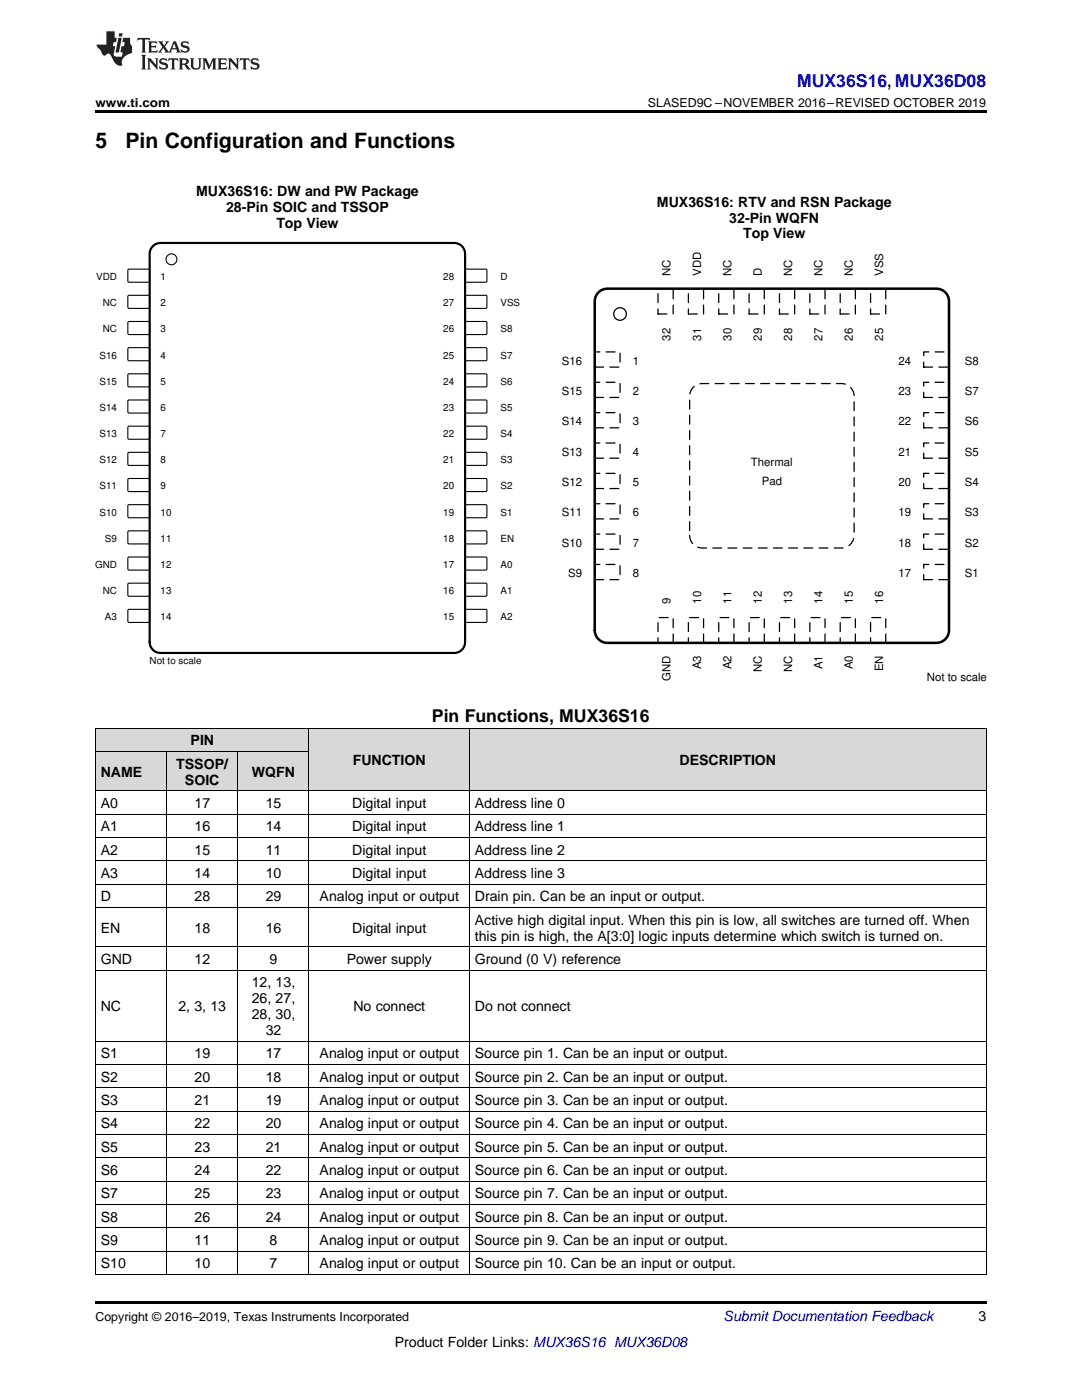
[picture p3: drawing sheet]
<svg xmlns="http://www.w3.org/2000/svg" width="216mm" height="279mm" viewBox="0 0 216 279" stroke-linecap="round" stroke-linejoin="round" font-family="sans-serif">
<g fill="#d8d8d8">
<path d="M61.7 145.4h32v12.5h-32z"/>
<path d="M93.7 145.4h103.1v12.5h-103.1z"/>
<path d="M19 150h14.3v7.9h-14.3z"/>
<path d="M33.3 150h14.2v7.9h-14.2z"/>
<path d="M47.5 150h14.2v7.9h-14.2z"/>
<path d="M19 145.4h14.3v4.6h-14.3z"/>
<path d="M33.3 145.4h14.2v4.6h-14.2z"/>
<path d="M47.5 145.4h14.2v4.6h-14.2z"/>
</g>
<path d="M19 259.7h177.8v.5h-177.8z" fill="#000"/>
<g fill="none" stroke="#000" stroke-width=".2">
<path d="M19 157.8h177.8M19 150h42.7M19 145.3h177.8M19.1 145.3v109.1M33.2 150v104.4M47.4 150v104.4M61.6 145.3v109.1M93.6 145.3v109.1M196.8 145.3v109.1M19 176.4h177.8M19 171.8h177.8M19 167.1h177.8"/>
<path d="M19 162.5h177.8M19 193.6h177.8M19 188.9h177.8M19 181.1h177.8M19 217.1h177.8M19 212.4h177.8M19 207.8h177.8M19 235.7h177.8M19 231.1h177.8M19 226.4h177.8M19 221.7h177.8M19 254.3h177.8"/>
<path d="M19 249.7h177.8M19 245h177.8M19 240.4h177.8"/>
</g>
<path d="M131.3 57.6h3v5.1h-3z" fill-rule="evenodd" fill="#fff"/>
<path d="M131.3 57.6h3v5.1h-3z" fill="none" stroke="#000" stroke-width=".25" stroke-dasharray="1.8 1.3"/>
<path d="M131.3 123.3h3v5h-3z" fill-rule="evenodd" fill="#fff"/>
<path d="M131.3 123.3h3v5h-3z" fill="none" stroke="#000" stroke-width=".25" stroke-dasharray="1.8 1.3"/>
<path d="M118.7 70.2h5v3.1h-5z" fill-rule="evenodd" fill="#fff"/>
<path d="M118.7 70.2h5v3.1h-5z" fill="none" stroke="#000" stroke-width=".25" stroke-dasharray="1.8 1.3"/>
<path d="M184.3 70.2h5.1v3.1h-5.1z" fill-rule="evenodd" fill="#fff"/>
<path d="M184.3 70.2h5.1v3.1h-5.1z" fill="none" stroke="#000" stroke-width=".25" stroke-dasharray="1.8 1.3"/>
<path d="M137.4 57.6h3v5.1h-3z" fill-rule="evenodd" fill="#fff"/>
<path d="M137.4 57.6h3v5.1h-3z" fill="none" stroke="#000" stroke-width=".25" stroke-dasharray="1.8 1.3"/>
<path d="M137.4 123.3h3v5h-3z" fill-rule="evenodd" fill="#fff"/>
<path d="M137.4 123.3h3v5h-3z" fill="none" stroke="#000" stroke-width=".25" stroke-dasharray="1.8 1.3"/>
<path d="M118.7 76.3h5v3h-5z" fill-rule="evenodd" fill="#fff"/>
<path d="M118.7 76.3h5v3h-5z" fill="none" stroke="#000" stroke-width=".25" stroke-dasharray="1.8 1.3"/>
<path d="M184.3 76.3h5.1v3h-5.1z" fill-rule="evenodd" fill="#fff"/>
<path d="M184.3 76.3h5.1v3h-5.1z" fill="none" stroke="#000" stroke-width=".25" stroke-dasharray="1.8 1.3"/>
<path d="M143.4 57.6h3v5.1h-3z" fill-rule="evenodd" fill="#fff"/>
<path d="M143.4 57.6h3v5.1h-3z" fill="none" stroke="#000" stroke-width=".25" stroke-dasharray="1.8 1.3"/>
<path d="M143.4 123.3h3v5h-3z" fill-rule="evenodd" fill="#fff"/>
<path d="M143.4 123.3h3v5h-3z" fill="none" stroke="#000" stroke-width=".25" stroke-dasharray="1.8 1.3"/>
<path d="M118.7 82.4h5v3h-5z" fill-rule="evenodd" fill="#fff"/>
<path d="M118.7 82.4h5v3h-5z" fill="none" stroke="#000" stroke-width=".25" stroke-dasharray="1.8 1.3"/>
<path d="M184.3 82.4h5.1v3h-5.1z" fill-rule="evenodd" fill="#fff"/>
<path d="M184.3 82.4h5.1v3h-5.1z" fill="none" stroke="#000" stroke-width=".25" stroke-dasharray="1.8 1.3"/>
<path d="M149.5 57.6h3v5.1h-3z" fill-rule="evenodd" fill="#fff"/>
<path d="M149.5 57.6h3v5.1h-3z" fill="none" stroke="#000" stroke-width=".25" stroke-dasharray="1.8 1.3"/>
<path d="M149.5 123.3h3v5h-3z" fill-rule="evenodd" fill="#fff"/>
<path d="M149.5 123.3h3v5h-3z" fill="none" stroke="#000" stroke-width=".25" stroke-dasharray="1.8 1.3"/>
<path d="M118.7 88.4h5v3h-5z" fill-rule="evenodd" fill="#fff"/>
<path d="M118.7 88.4h5v3h-5z" fill="none" stroke="#000" stroke-width=".25" stroke-dasharray="1.8 1.3"/>
<path d="M184.3 88.4h5.1v3h-5.1z" fill-rule="evenodd" fill="#fff"/>
<path d="M184.3 88.4h5.1v3h-5.1z" fill="none" stroke="#000" stroke-width=".25" stroke-dasharray="1.8 1.3"/>
<path d="M155.5 57.6h3.1v5.1h-3.1z" fill-rule="evenodd" fill="#fff"/>
<path d="M155.5 57.6h3.1v5.1h-3.1z" fill="none" stroke="#000" stroke-width=".25" stroke-dasharray="1.8 1.3"/>
<path d="M155.5 123.3h3.1v5h-3.1z" fill-rule="evenodd" fill="#fff"/>
<path d="M155.5 123.3h3.1v5h-3.1z" fill="none" stroke="#000" stroke-width=".25" stroke-dasharray="1.8 1.3"/>
<path d="M118.7 94.5h5v3h-5z" fill-rule="evenodd" fill="#fff"/>
<path d="M118.7 94.5h5v3h-5z" fill="none" stroke="#000" stroke-width=".25" stroke-dasharray="1.8 1.3"/>
<path d="M184.3 94.5h5.1v3h-5.1z" fill-rule="evenodd" fill="#fff"/>
<path d="M184.3 94.5h5.1v3h-5.1z" fill="none" stroke="#000" stroke-width=".25" stroke-dasharray="1.8 1.3"/>
<path d="M161.6 57.6h3v5.1h-3z" fill-rule="evenodd" fill="#fff"/>
<path d="M161.6 57.6h3v5.1h-3z" fill="none" stroke="#000" stroke-width=".25" stroke-dasharray="1.8 1.3"/>
<path d="M161.6 123.3h3v5h-3z" fill-rule="evenodd" fill="#fff"/>
<path d="M161.6 123.3h3v5h-3z" fill="none" stroke="#000" stroke-width=".25" stroke-dasharray="1.8 1.3"/>
<path d="M118.7 100.5h5v3.1h-5z" fill-rule="evenodd" fill="#fff"/>
<path d="M118.7 100.5h5v3.1h-5z" fill="none" stroke="#000" stroke-width=".25" stroke-dasharray="1.8 1.3"/>
<path d="M184.3 100.5h5.1v3.1h-5.1z" fill-rule="evenodd" fill="#fff"/>
<path d="M184.3 100.5h5.1v3.1h-5.1z" fill="none" stroke="#000" stroke-width=".25" stroke-dasharray="1.8 1.3"/>
<path d="M167.7 57.6h3v5.1h-3z" fill-rule="evenodd" fill="#fff"/>
<path d="M167.7 57.6h3v5.1h-3z" fill="none" stroke="#000" stroke-width=".25" stroke-dasharray="1.8 1.3"/>
<path d="M167.7 123.3h3v5h-3z" fill-rule="evenodd" fill="#fff"/>
<path d="M167.7 123.3h3v5h-3z" fill="none" stroke="#000" stroke-width=".25" stroke-dasharray="1.8 1.3"/>
<path d="M118.7 106.6h5v3h-5z" fill-rule="evenodd" fill="#fff"/>
<path d="M118.7 106.6h5v3h-5z" fill="none" stroke="#000" stroke-width=".25" stroke-dasharray="1.8 1.3"/>
<path d="M184.3 106.6h5.1v3h-5.1z" fill-rule="evenodd" fill="#fff"/>
<path d="M184.3 106.6h5.1v3h-5.1z" fill="none" stroke="#000" stroke-width=".25" stroke-dasharray="1.8 1.3"/>
<path d="M173.7 57.6h3v5.1h-3z" fill-rule="evenodd" fill="#fff"/>
<path d="M173.7 57.6h3v5.1h-3z" fill="none" stroke="#000" stroke-width=".25" stroke-dasharray="1.8 1.3"/>
<path d="M173.7 123.3h3v5h-3z" fill-rule="evenodd" fill="#fff"/>
<path d="M173.7 123.3h3v5h-3z" fill="none" stroke="#000" stroke-width=".25" stroke-dasharray="1.8 1.3"/>
<path d="M118.7 112.6h5v3.1h-5z" fill-rule="evenodd" fill="#fff"/>
<path d="M118.7 112.6h5v3.1h-5z" fill="none" stroke="#000" stroke-width=".25" stroke-dasharray="1.8 1.3"/>
<path d="M184.3 112.6h5.1v3.1h-5.1z" fill-rule="evenodd" fill="#fff"/>
<path d="M184.3 112.6h5.1v3.1h-5.1z" fill="none" stroke="#000" stroke-width=".25" stroke-dasharray="1.8 1.3"/>
<circle cx="123.7" cy="62.7" r="1.26" fill="none" stroke="#000" stroke-width=".25"/>
<path d="M119.2 58.6a2.52 2.52 0 0 1 2-1h65.6a2.53 2.53 0 0 1 2.6 2.5v65.7a2.53 2.53 0 0 1-2.6 2.5h-65.6a2.53 2.53 0 0 1-2.5-2.5v-65.7v-.5z" fill="none" stroke="#000" stroke-width=".5"/>
<path d="M138.2 77.5a2.52 2.52 0 0 1 1.9-1h27.8a2.53 2.53 0 0 1 2.5 2.6v27.7a2.53 2.53 0 0 1-2.5 2.6h-27.8a2.53 2.53 0 0 1-2.5-2.6v-27.7l.1-.6z" fill-rule="evenodd" fill="#fff"/>
<path d="M138.2 77.5a2.52 2.52 0 0 1 1.9-1h27.8a2.53 2.53 0 0 1 2.5 2.6v27.7a2.53 2.53 0 0 1-2.5 2.6h-27.8a2.53 2.53 0 0 1-2.5-2.6v-27.7l.1-.6z" fill="none" stroke="#000" stroke-width=".25" stroke-dasharray="1.8 1.3"/>
<path d="M25.6 53.8h4.2v2.5h-4.2z" fill-rule="evenodd" fill="#fff"/>
<path d="M25.6 53.8h4.2v2.5h-4.2z" fill="none" stroke="#000" stroke-width=".22"/>
<path d="M92.9 53.8h4.2v2.5h-4.2z" fill-rule="evenodd" fill="#fff"/>
<path d="M92.9 53.8h4.2v2.5h-4.2z" fill="none" stroke="#000" stroke-width=".22"/>
<path d="M25.6 59h4.2v2.5h-4.2z" fill-rule="evenodd" fill="#fff"/>
<path d="M25.6 59h4.2v2.5h-4.2z" fill="none" stroke="#000" stroke-width=".22"/>
<path d="M92.9 59h4.2v2.5h-4.2z" fill-rule="evenodd" fill="#fff"/>
<path d="M92.9 59h4.2v2.5h-4.2z" fill="none" stroke="#000" stroke-width=".22"/>
<path d="M25.6 64.2h4.2v2.5h-4.2z" fill-rule="evenodd" fill="#fff"/>
<path d="M25.6 64.2h4.2v2.5h-4.2z" fill="none" stroke="#000" stroke-width=".22"/>
<path d="M92.9 64.2h4.2v2.5h-4.2z" fill-rule="evenodd" fill="#fff"/>
<path d="M92.9 64.2h4.2v2.5h-4.2z" fill="none" stroke="#000" stroke-width=".22"/>
<path d="M25.6 69.4h4.2v2.5h-4.2z" fill-rule="evenodd" fill="#fff"/>
<path d="M25.6 69.4h4.2v2.5h-4.2z" fill="none" stroke="#000" stroke-width=".22"/>
<path d="M92.9 69.4h4.2v2.5h-4.2z" fill-rule="evenodd" fill="#fff"/>
<path d="M92.9 69.4h4.2v2.5h-4.2z" fill="none" stroke="#000" stroke-width=".22"/>
<path d="M25.6 74.7h4.2v2.5h-4.2z" fill-rule="evenodd" fill="#fff"/>
<path d="M25.6 74.7h4.2v2.5h-4.2z" fill="none" stroke="#000" stroke-width=".22"/>
<path d="M92.9 74.7h4.2v2.5h-4.2z" fill-rule="evenodd" fill="#fff"/>
<path d="M92.9 74.7h4.2v2.5h-4.2z" fill="none" stroke="#000" stroke-width=".22"/>
<path d="M25.6 79.9h4.2v2.5h-4.2z" fill-rule="evenodd" fill="#fff"/>
<path d="M25.6 79.9h4.2v2.5h-4.2z" fill="none" stroke="#000" stroke-width=".22"/>
<path d="M92.9 79.9h4.2v2.5h-4.2z" fill-rule="evenodd" fill="#fff"/>
<path d="M92.9 79.9h4.2v2.5h-4.2z" fill="none" stroke="#000" stroke-width=".22"/>
<path d="M25.6 85.1h4.2v2.5h-4.2z" fill-rule="evenodd" fill="#fff"/>
<path d="M25.6 85.1h4.2v2.5h-4.2z" fill="none" stroke="#000" stroke-width=".22"/>
<path d="M92.9 85.1h4.2v2.5h-4.2z" fill-rule="evenodd" fill="#fff"/>
<path d="M92.9 85.1h4.2v2.5h-4.2z" fill="none" stroke="#000" stroke-width=".22"/>
<path d="M25.6 90.3h4.2v2.5h-4.2z" fill-rule="evenodd" fill="#fff"/>
<path d="M25.6 90.3h4.2v2.5h-4.2z" fill="none" stroke="#000" stroke-width=".22"/>
<path d="M92.9 90.3h4.2v2.5h-4.2z" fill-rule="evenodd" fill="#fff"/>
<path d="M92.9 90.3h4.2v2.5h-4.2z" fill="none" stroke="#000" stroke-width=".22"/>
<path d="M25.6 95.6h4.2v2.4h-4.2z" fill-rule="evenodd" fill="#fff"/>
<path d="M25.6 95.6h4.2v2.4h-4.2z" fill="none" stroke="#000" stroke-width=".22"/>
<path d="M92.9 95.6h4.2v2.4h-4.2z" fill-rule="evenodd" fill="#fff"/>
<path d="M92.9 95.6h4.2v2.4h-4.2z" fill="none" stroke="#000" stroke-width=".22"/>
<path d="M25.6 100.8h4.2v2.5h-4.2z" fill-rule="evenodd" fill="#fff"/>
<path d="M25.6 100.8h4.2v2.5h-4.2z" fill="none" stroke="#000" stroke-width=".22"/>
<path d="M92.9 100.8h4.2v2.5h-4.2z" fill-rule="evenodd" fill="#fff"/>
<path d="M92.9 100.8h4.2v2.5h-4.2z" fill="none" stroke="#000" stroke-width=".22"/>
<path d="M25.6 106h4.2v2.5h-4.2z" fill-rule="evenodd" fill="#fff"/>
<path d="M25.6 106h4.2v2.5h-4.2z" fill="none" stroke="#000" stroke-width=".22"/>
<path d="M92.9 106h4.2v2.5h-4.2z" fill-rule="evenodd" fill="#fff"/>
<path d="M92.9 106h4.2v2.5h-4.2z" fill="none" stroke="#000" stroke-width=".22"/>
<path d="M25.6 111.2h4.2v2.5h-4.2z" fill-rule="evenodd" fill="#fff"/>
<path d="M25.6 111.2h4.2v2.5h-4.2z" fill="none" stroke="#000" stroke-width=".22"/>
<path d="M92.9 111.2h4.2v2.5h-4.2z" fill-rule="evenodd" fill="#fff"/>
<path d="M92.9 111.2h4.2v2.5h-4.2z" fill="none" stroke="#000" stroke-width=".22"/>
<path d="M25.6 116.4h4.2v2.5h-4.2z" fill-rule="evenodd" fill="#fff"/>
<path d="M25.6 116.4h4.2v2.5h-4.2z" fill="none" stroke="#000" stroke-width=".22"/>
<path d="M92.9 116.4h4.2v2.5h-4.2z" fill-rule="evenodd" fill="#fff"/>
<path d="M92.9 116.4h4.2v2.5h-4.2z" fill="none" stroke="#000" stroke-width=".22"/>
<path d="M25.6 121.7h4.2v2.5h-4.2z" fill-rule="evenodd" fill="#fff"/>
<path d="M25.6 121.7h4.2v2.5h-4.2z" fill="none" stroke="#000" stroke-width=".22"/>
<path d="M92.9 121.7h4.2v2.5h-4.2z" fill-rule="evenodd" fill="#fff"/>
<g fill="none" stroke="#000" stroke-width=".22">
<path d="M92.9 121.7h4.2v2.5h-4.2z"/>
<circle cx="34.2" cy="51.8" r="1.09"/>
</g>
<path d="M30.5 49.1l1-.5 .5-.1h58.6a2.18 2.18 0 0 1 2.2 2.2v77.4a2.18 2.18 0 0 1-2.2 2.2h-58.6a2.18 2.18 0 0 1-2.1-2.2v-77.4v-.6z" fill="none" stroke="#000" stroke-width=".44"/>
<path d="M19 22h177.8v.5h-177.8z" fill="#000"/>
<g fill="#231f20">
<path d="M27.5 7.6l-.1 .5 .4-.2h.6v.1v2.1l-.2 .4h1l-.3-.4v-2.1l.1-.1h.5l.5 .2-.2-.5zM29.5 8.3l.2 .3v1.5l-.2 .4h1.8l.2-.6a1.04 1.04 0 0 1-1.3 .2v-.7h.6l.3 .2v-.6l-.3 .2h-.6v-.6l.8-.1 .4 .3-.2-.5zM31.5 8.3l.9 1.1-.9 1.1h.8l-.2-.2 .5-.7 .4 .7-.2 .2h1.5l-.1-.2 .1-.4h.9l.1 .4-.2 .2h1l-.3-.3-.7-1.9h-.5l-.9 2-.8-1 .9-1h-.8l.1 .3-.3 .5-.4-.6 .2-.2zM34.7 8.6l.4 1h-.7zM36.3 8.4a.63 .63 0 0 0-.2 .7 .63 .63 0 0 0 .6 .4l.6 .2 .1 .2a.75 .75 0 0 1-.7 .4 .75 .75 0 0 1-.6-.5l.1 .7 .1-.1a1.11 1.11 0 0 0 1.5-.6 1.13 1.13 0 0 0-1.2-.8l-.1-.4a1.04 1.04 0 0 1 1.2 .2l-.2-.5-.1 .1-.5-.2zM28.2 10.9l.2 .4v2.2l-.2 .4h1l-.3-.4v-2.2l.3-.4zM29.3 11.6l.3 .4v1.5l-.3 .4h.8l-.2-.4v-1.3l1.5 1.7v-1.9l.2-.4h-.7l.2 .4v.9l-1.1-1.3zM32 11.8a.62 .62 0 0 0-.2 .7 .62 .62 0 0 0 .6 .4l.6 .1 .1 .3a.76 .76 0 0 1-.7 .3 .76 .76 0 0 1-.6-.4l.1 .7 .1-.1a1.11 1.11 0 0 0 1.5-.6 1.13 1.13 0 0 0-1.2-.8l-.1-.4a1.04 1.04 0 0 1 1.2 .2l-.2-.6-.1 .1-.5-.1zM33.7 11.6l-.2 .6a.61 .61 0 0 1 .8-.3v1.6l-.2 .4h.9l-.2-.4v-1.6a.63 .63 0 0 1 .8 .3l-.2-.6zM35.6 11.6l.3 .4v1.5l-.3 .4h1l-.2-.2v-.8l.5 .2a.76 .76 0 0 0 1.2 .7l-1-1a.58 .58 0 0 0 .6-.5 .58 .58 0 0 0-.5-.6zM36.4 11.9h.1a.45 .45 0 0 1 .5 .1 .45 .45 0 0 1 .1 .5l-.7 .2zM37.9 11.6l.2 .2a2.17 2.17 0 0 0 .3 1.9 .99 .99 0 0 0 1.6-.6v-1.1l.2-.4h-.7l.2 .2a1.92 1.92 0 0 1-.2 1.8 .6 .6 0 0 1-.9-.5v-1.1l.2-.4zM40.4 11.6l.2 .4v1.5l-.2 .4h.7l-.2-.4v-1.4l.8 1.8 .8-1.8v1.4l-.2 .4h.9l-.2-.4v-1.5l.2-.4h-.8l-.6 1.5-.6-1.5zM43.4 11.6l.2 .4v1.5l-.2 .4h1.8l.2-.6a1.04 1.04 0 0 1-1.3 .1v-.6h.5l.4 .2v-.6l-.4 .2h-.5v-.7h.8l.3 .3-.1-.6zM45.5 11.6l.2 .4v1.5l-.2 .4h.7l-.2-.4v-1.3l1.5 1.7v-1.9l.2-.4h-.7l.2 .4v.9l-1.1-1.3zM47.9 11.6l-.1 .6a.61 .61 0 0 1 .8-.3v1.6l-.3 .4h1l-.3-.4 .1-1.6a.63 .63 0 0 1 .7 .3l-.1-.6zM50.2 11.8a.62 .62 0 0 0-.2 .7 .62 .62 0 0 0 .6 .4l.6 .1 .2 .3a.76 .76 0 0 1-.8 .3 .76 .76 0 0 1-.6-.4l.1 .7 .2-.1a1.11 1.11 0 0 0 1.5-.6 1.13 1.13 0 0 0-1.3-.8l-.1-.4a1.04 1.04 0 0 1 1.2 .2l-.1-.6-.2 .1-.5-.1z"/>
<path d="M21.2 6.3v2.6h-1.9l.1 .4 .7 .9a.91 .91 0 0 0 1 .8 .56 .56 0 0 1 .5-.3 .56 .56 0 0 1 .5 .3l.4 .8a1.53 1.53 0 0 0 1.9 1.2 1.54 1.54 0 0 1 1-2.1l.9-.3v-1.4a1.52 1.52 0 0 1-.3-1.6h-1.4l-.2 .8h.5l-.2 .8h-.4l-.2 1v.2l.4 .1-.2 .8a1.93 1.93 0 0 1-1.6-.3l.3-1.8h-.5l.2-.8h.4l.2-.8h-.4v-1.3zM23.6 7.6l-.6 2.9h.7l.6-2.9zM23.8 6.6l-.1 .7h.6l.2-.7z"/>
</g>
<g font-size="4.2">
<text x="19" y="29.6">5</text>
<text x="25" y="29.6">Pin Configuration and Functions</text>
</g>
<text font-size="3.5" fill="#00f" x="159" y="17.3">MUX36S16, MUX36D08</text>
<text font-size="3.5" x="86.2" y="144.1">Pin Functions, MUX36S16</text>
<g font-size="2.8">
<text x="39.1" y="39.1">MUX36S16: DW and PW Package</text>
<text x="131.1" y="41.2">MUX36S16: RTV and RSN Package</text>
<text x="45.1" y="42.3">28-Pin SOIC and TSSOP</text>
<text x="55.1" y="45.4">Top View</text>
<text x="145.5" y="44.4">32-Pin WQFN</text>
<text x="148.3" y="47.6">Top View</text>
<text x="38" y="148.8">PIN</text>
<text x="20.1" y="155">NAME</text>
<text x="35.2" y="153.4">TSSOP/</text>
<text x="50.3" y="155">WQFN</text>
<text x="70.4" y="152.7">FUNCTION</text>
<text x="135.6" y="152.7">DESCRIPTION</text>
<text x="20.1" y="161.3">A0</text>
<text x="36.9" y="156.6">SOIC</text>
<text x="38.8" y="161.3">17</text>
<text x="53" y="161.3">15</text>
<text x="70.3" y="161.3">Digital input</text>
<text x="94.8" y="161.3">Address line 0</text>
<text x="20.1" y="165.9">A1</text>
<text x="38.8" y="165.9">16</text>
<text x="53" y="165.9">14</text>
<text x="70.3" y="165.9">Digital input</text>
<text x="94.8" y="165.9">Address line 1</text>
<text x="20.1" y="170.6">A2</text>
<text x="38.8" y="170.6">15</text>
<text x="53" y="170.6">11</text>
<text x="70.3" y="170.6">Digital input</text>
<text x="94.8" y="170.6">Address line 2</text>
<text x="20.1" y="175.2">A3</text>
<text x="20.1" y="179.9">D</text>
<text x="38.8" y="175.2">14</text>
<text x="38.8" y="179.9">28</text>
<text x="53" y="175.2">10</text>
<text x="53" y="179.9">29</text>
<text x="63.8" y="179.9">Analog input or output</text>
<text x="70.3" y="175.2">Digital input</text>
<text x="94.8" y="175.2">Address line 3</text>
<text x="94.8" y="179.9">Drain pin. Can be an input or output.</text>
<text x="94.8" y="184.5">Active high digital input. When this pin is low, all switches are turned off. When</text>
<text x="20.1" y="186.1">EN</text>
<text x="38.8" y="186.1">18</text>
<text x="53" y="186.1">16</text>
<text x="70.3" y="186.1">Digital input</text>
<text x="94.8" y="187.7">this pin is high, the A[3:0] logic inputs determine which switch is turned on.</text>
<text x="20.1" y="192.4">GND</text>
<text x="38.8" y="192.4">12</text>
<text x="50.2" y="197">12, 13,</text>
<text x="53.8" y="192.4">9</text>
<text x="69.2" y="192.4">Power supply</text>
<text x="94.8" y="192.4">Ground (0 V) reference</text>
<text x="20.1" y="201.8">NC</text>
<text x="35.6" y="201.8">2, 3, 13</text>
<text x="50.2" y="200.2">26, 27,</text>
<text x="50.2" y="203.4">28, 30,</text>
<text x="70.5" y="201.8">No connect</text>
<text x="94.8" y="201.8">Do not connect</text>
<text x="53" y="206.6">32</text>
<text x="20.1" y="211.2">S1</text>
<text x="20.1" y="215.9">S2</text>
<text x="38.8" y="211.2">19</text>
<text x="38.8" y="215.9">20</text>
<text x="53" y="211.2">17</text>
<text x="53" y="215.9">18</text>
<text x="63.8" y="211.2">Analog input or output</text>
<text x="63.8" y="215.9">Analog input or output</text>
<text x="94.8" y="211.2">Source pin 1. Can be an input or output.</text>
<text x="94.8" y="215.9">Source pin 2. Can be an input or output.</text>
<text x="20.1" y="220.5">S3</text>
<text x="38.8" y="220.5">21</text>
<text x="53" y="220.5">19</text>
<text x="63.8" y="220.5">Analog input or output</text>
<text x="94.8" y="220.5">Source pin 3. Can be an input or output.</text>
<text x="20.1" y="225.2">S4</text>
<text x="38.8" y="225.2">22</text>
<text x="53" y="225.2">20</text>
<text x="63.8" y="225.2">Analog input or output</text>
<text x="94.8" y="225.2">Source pin 4. Can be an input or output.</text>
<text x="20.1" y="229.8">S5</text>
<text x="38.8" y="229.8">23</text>
<text x="53" y="229.8">21</text>
<text x="63.8" y="229.8">Analog input or output</text>
<text x="94.8" y="229.8">Source pin 5. Can be an input or output.</text>
<text x="20.1" y="234.5">S6</text>
<text x="20.1" y="239.1">S7</text>
<text x="38.8" y="234.5">24</text>
<text x="38.8" y="239.1">25</text>
<text x="53" y="234.5">22</text>
<text x="53" y="239.1">23</text>
<text x="63.8" y="234.5">Analog input or output</text>
<text x="63.8" y="239.1">Analog input or output</text>
<text x="94.8" y="234.5">Source pin 6. Can be an input or output.</text>
<text x="94.8" y="239.1">Source pin 7. Can be an input or output.</text>
<text x="20.1" y="243.8">S8</text>
<text x="38.8" y="243.8">26</text>
<text x="53" y="243.8">24</text>
<text x="63.8" y="243.8">Analog input or output</text>
<text x="94.8" y="243.8">Source pin 8. Can be an input or output.</text>
<text x="20.1" y="248.5">S9</text>
<text x="38.8" y="248.5">11</text>
<text x="53.8" y="248.5">8</text>
<text x="63.8" y="248.5">Analog input or output</text>
<text x="94.8" y="248.5">Source pin 9. Can be an input or output.</text>
<text x="20.1" y="253.1">S10</text>
<text x="38.8" y="253.1">10</text>
<text x="53.8" y="253.1">7</text>
<text x="63.8" y="253.1">Analog input or output</text>
<text x="94.8" y="253.1">Source pin 10. Can be an input or output.</text>
<text x="195.3" y="263.6">3</text>
<text x="78.8" y="268.9">Product Folder Links: MUX36S16 MUX36D08</text>
</g>
<text font-size="2.8" fill="#0000c8" x="144.4" y="263.6">Submit Documentation Feedback</text>
<g font-size="2.5">
<text x="19" y="21.4">www.ti.com</text>
<text x="129.3" y="21.4">SLASED9C –NOVEMBER 2016–REVISED OCTOBER 2019</text>
<text x="19" y="263.6">Copyright © 2016–2019, Texas Instruments Incorporated</text>
</g>
<g font-size="2.3">
<text x="133.8" y="55.1" transform="rotate(-90 133.8 55.1)">NC</text>
<text x="139.9" y="55.1" transform="rotate(-90 139.9 55.1)">VDD</text>
<text x="145.9" y="55.1" transform="rotate(-90 145.9 55.1)">NC</text>
<text x="152" y="55.1" transform="rotate(-90 152 55.1)">D</text>
<text x="158.1" y="55.1" transform="rotate(-90 158.1 55.1)">NC</text>
<text x="164.1" y="55.1" transform="rotate(-90 164.1 55.1)">NC</text>
<text x="170.2" y="55.1" transform="rotate(-90 170.2 55.1)">NC</text>
<text x="176.2" y="55.1" transform="rotate(-90 176.2 55.1)">VSS</text>
<text x="133.8" y="68" transform="rotate(-90 133.8 68)">32</text>
<text x="139.9" y="68" transform="rotate(-90 139.9 68)">31</text>
<text x="145.9" y="68" transform="rotate(-90 145.9 68)">30</text>
<text x="152" y="68" transform="rotate(-90 152 68)">29</text>
<text x="158.1" y="68" transform="rotate(-90 158.1 68)">28</text>
<text x="164.1" y="68" transform="rotate(-90 164.1 68)">27</text>
<text x="170.2" y="68" transform="rotate(-90 170.2 68)">26</text>
<text x="176.2" y="68" transform="rotate(-90 176.2 68)">25</text>
<text x="112.1" y="72.8">S16</text>
<text x="126.2" y="72.8">1</text>
<text x="179.3" y="72.8">24</text>
<text x="192.5" y="72.8">S8</text>
<text x="112.1" y="78.8">S15</text>
<text x="126.2" y="78.8">2</text>
<text x="179.3" y="78.8">23</text>
<text x="192.5" y="78.8">S7</text>
<text x="112.1" y="84.9">S14</text>
<text x="126.2" y="84.9">3</text>
<text x="179.3" y="84.9">22</text>
<text x="192.5" y="84.9">S6</text>
<text x="112.1" y="90.9">S13</text>
<text x="126.2" y="90.9">4</text>
<text x="149.9" y="93">Thermal</text>
<text x="179.3" y="90.9">21</text>
<text x="192.5" y="90.9">S5</text>
<text x="112.1" y="97">S12</text>
<text x="126.2" y="97">5</text>
<text x="152" y="96.7">Pad</text>
<text x="179.3" y="97">20</text>
<text x="192.5" y="97">S4</text>
<text x="112.1" y="103.1">S11</text>
<text x="126.2" y="103.1">6</text>
<text x="179.3" y="103.1">19</text>
<text x="192.5" y="103.1">S3</text>
<text x="112.1" y="109.1">S10</text>
<text x="126.2" y="109.1">7</text>
<text x="179.3" y="109.1">18</text>
<text x="192.5" y="109.1">S2</text>
<text x="113.4" y="115.2">S9</text>
<text x="126.2" y="115.2">8</text>
<text x="179.3" y="115.2">17</text>
<text x="192.5" y="115.2">S1</text>
<text x="133.8" y="120.5" transform="rotate(-90 133.8 120.5)">9</text>
<text x="139.9" y="120.5" transform="rotate(-90 139.9 120.5)">10</text>
<text x="145.9" y="120.5" transform="rotate(-90 145.9 120.5)">11</text>
<text x="152" y="120.5" transform="rotate(-90 152 120.5)">12</text>
<text x="158.1" y="120.5" transform="rotate(-90 158.1 120.5)">13</text>
<text x="164.1" y="120.5" transform="rotate(-90 164.1 120.5)">14</text>
<text x="170.2" y="120.5" transform="rotate(-90 170.2 120.5)">15</text>
<text x="176.2" y="120.5" transform="rotate(-90 176.2 120.5)">16</text>
<text x="133.8" y="135.9" transform="rotate(-90 133.8 135.9)">GND</text>
<text x="139.9" y="133.6" transform="rotate(-90 139.9 133.6)">A3</text>
<text x="145.9" y="133.6" transform="rotate(-90 145.9 133.6)">A2</text>
<text x="152" y="134.1" transform="rotate(-90 152 134.1)">NC</text>
<text x="158.1" y="134.1" transform="rotate(-90 158.1 134.1)">NC</text>
<text x="164.1" y="133.6" transform="rotate(-90 164.1 133.6)">A1</text>
<text x="170.2" y="133.6" transform="rotate(-90 170.2 133.6)">A0</text>
<text x="176.2" y="134" transform="rotate(-90 176.2 134)">EN</text>
<text x="184.9" y="135.9">Not to scale</text>
</g>
<g font-size="2">
<text x="19.2" y="55.9">VDD</text>
<text x="32" y="55.9">1</text>
<text x="88.5" y="55.9">28</text>
<text x="99.9" y="55.9">D</text>
<text x="20.5" y="61.1">NC</text>
<text x="32" y="61.1">2</text>
<text x="88.5" y="61.1">27</text>
<text x="99.9" y="61.1">VSS</text>
<text x="19.8" y="71.6">S16</text>
<text x="20.5" y="66.3">NC</text>
<text x="32" y="66.3">3</text>
<text x="32" y="71.6">4</text>
<text x="88.5" y="66.3">26</text>
<text x="88.5" y="71.6">25</text>
<text x="99.9" y="66.3">S8</text>
<text x="99.9" y="71.6">S7</text>
<text x="19.8" y="76.8">S15</text>
<text x="32" y="76.8">5</text>
<text x="88.5" y="76.8">24</text>
<text x="99.9" y="76.8">S6</text>
<text x="19.8" y="82">S14</text>
<text x="32" y="82">6</text>
<text x="88.5" y="82">23</text>
<text x="99.9" y="82">S5</text>
<text x="19.8" y="87.2">S13</text>
<text x="32" y="87.2">7</text>
<text x="88.5" y="87.2">22</text>
<text x="99.9" y="87.2">S4</text>
<text x="19.8" y="92.4">S12</text>
<text x="32" y="92.4">8</text>
<text x="88.5" y="92.4">21</text>
<text x="99.9" y="92.4">S3</text>
<text x="19.8" y="97.7">S11</text>
<text x="32" y="97.7">9</text>
<text x="88.5" y="97.7">20</text>
<text x="99.9" y="97.7">S2</text>
<text x="19.8" y="102.9">S10</text>
<text x="32" y="102.9">10</text>
<text x="88.5" y="102.9">19</text>
<text x="99.9" y="102.9">S1</text>
<text x="19" y="113.3">GND</text>
<text x="20.9" y="108.1">S9</text>
<text x="32" y="108.1">11</text>
<text x="32" y="113.3">12</text>
<text x="88.5" y="108.1">18</text>
<text x="88.5" y="113.3">17</text>
<text x="99.9" y="108.1">EN</text>
<text x="99.9" y="113.3">A0</text>
<text x="20.5" y="118.6">NC</text>
<text x="32" y="118.6">13</text>
<text x="88.5" y="118.6">16</text>
<text x="99.9" y="118.6">A1</text>
<text x="20.9" y="123.8">A3</text>
<text x="32" y="123.8">14</text>
<text x="88.5" y="123.8">15</text>
<text x="99.9" y="123.8">A2</text>
<text x="29.9" y="132.5">Not to scale</text>
</g>
</svg>
